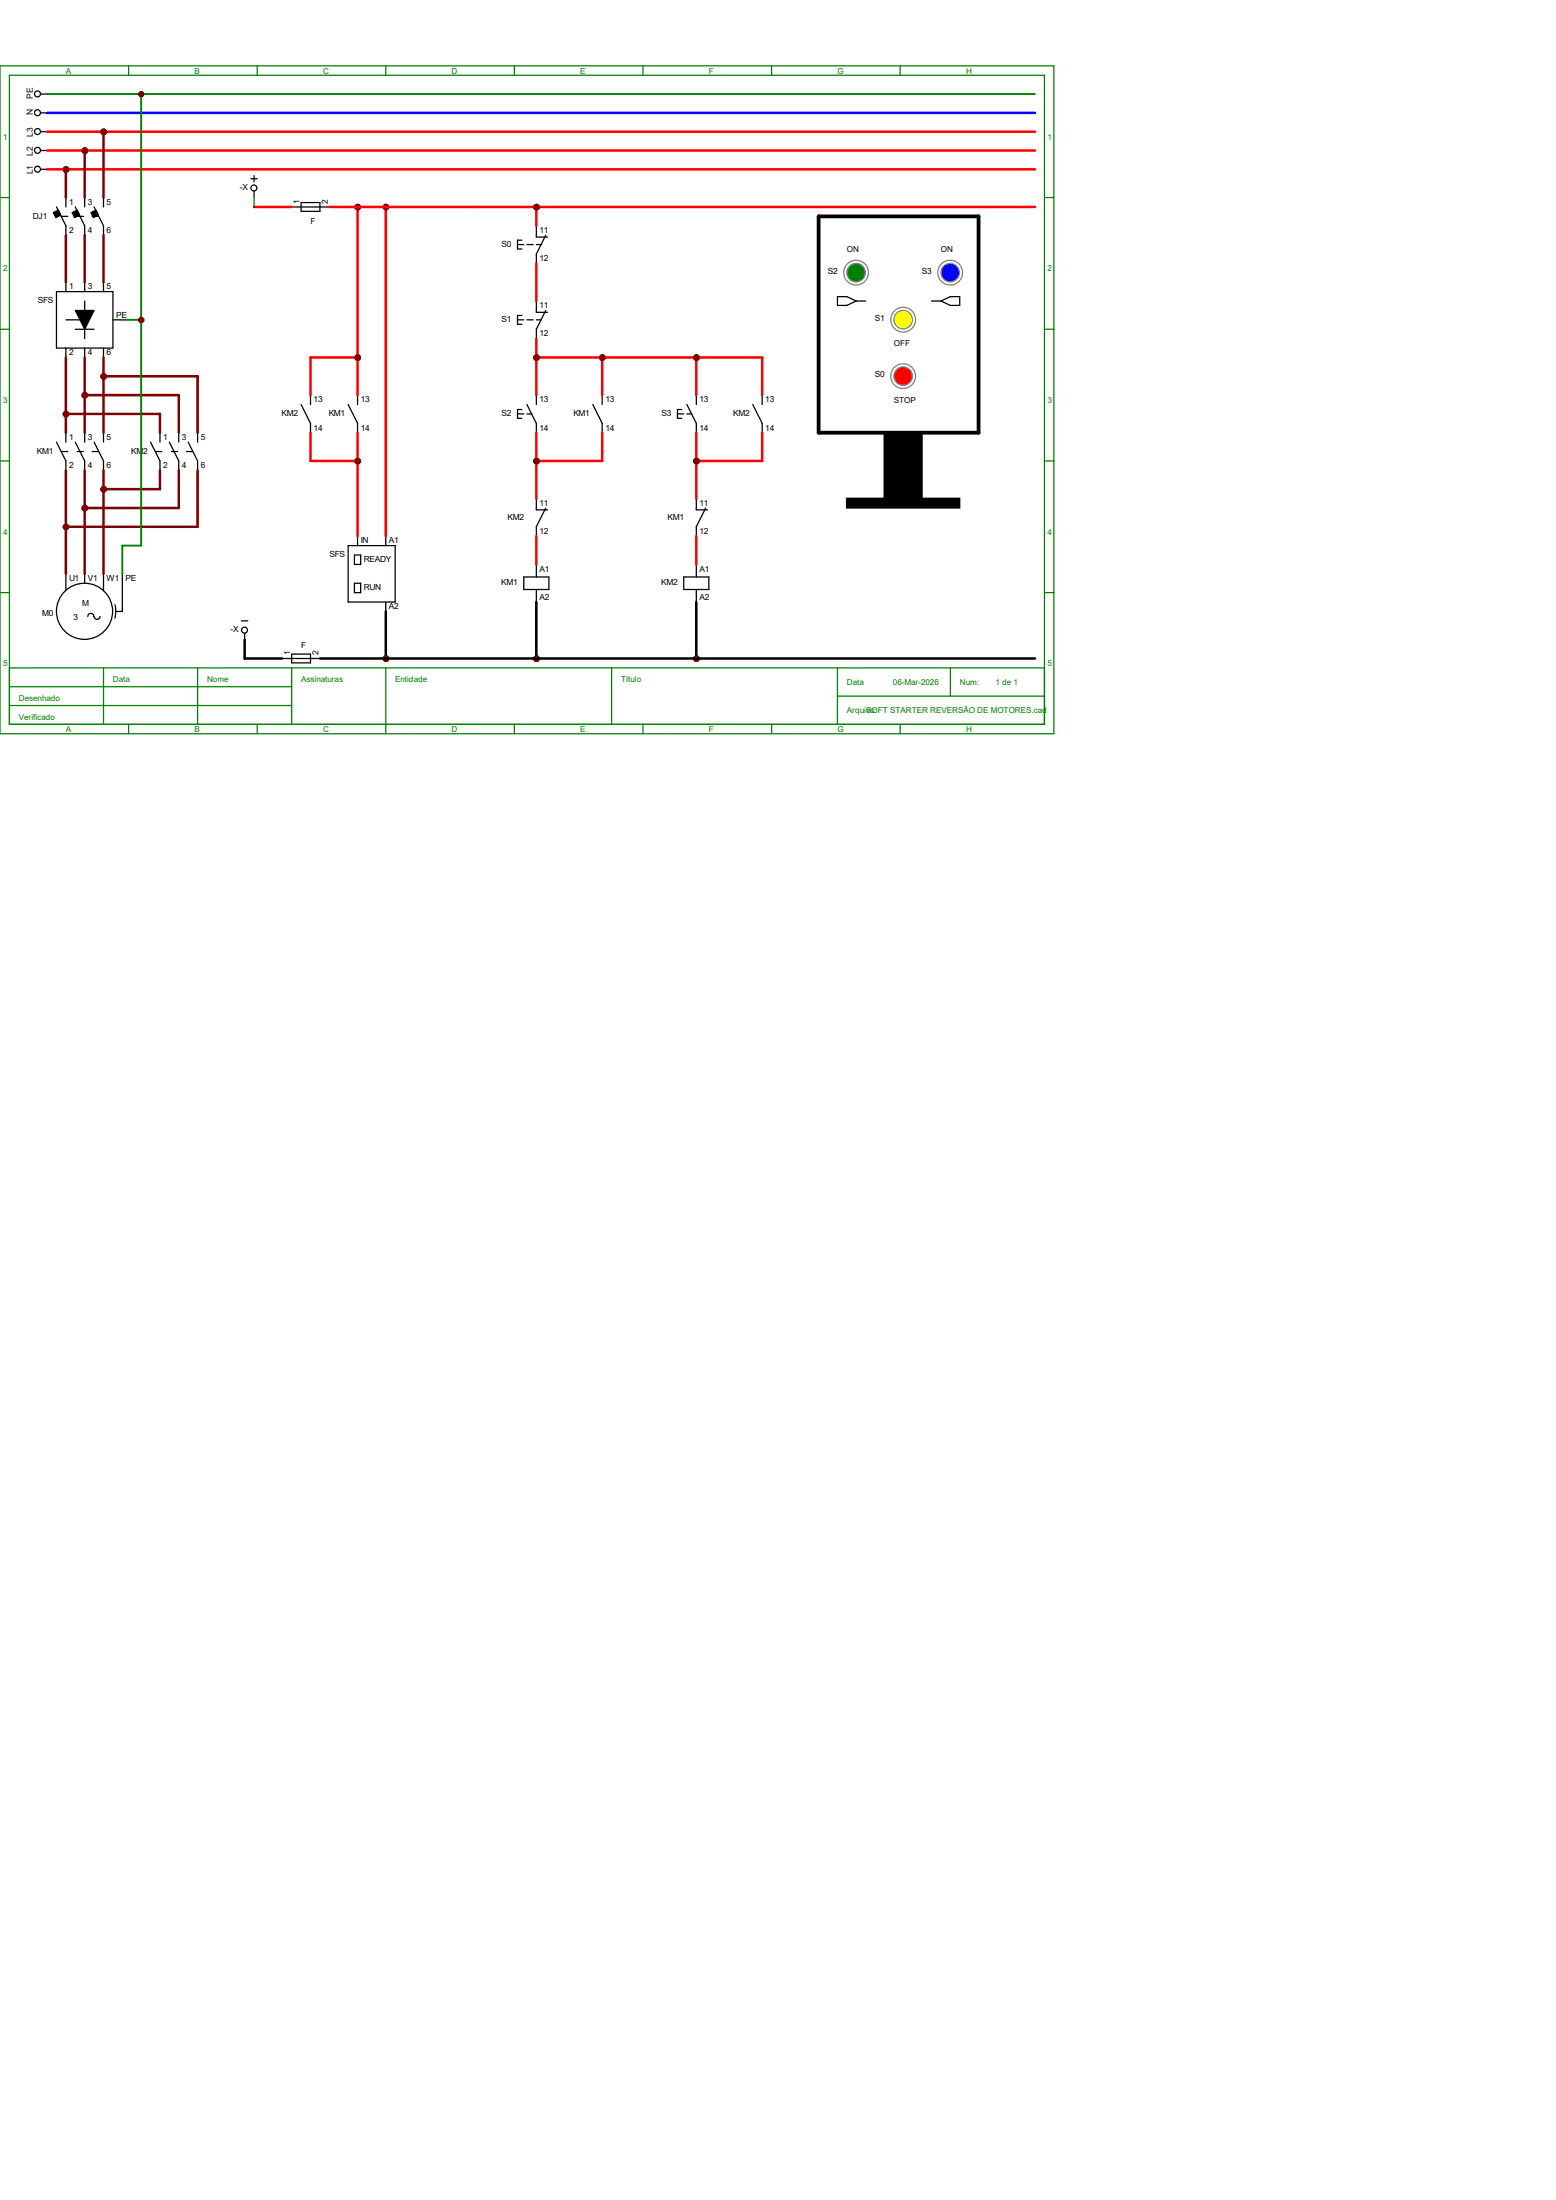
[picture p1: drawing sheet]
<svg xmlns="http://www.w3.org/2000/svg" width="210mm" height="297mm" viewBox="0 0 210 297" stroke-linecap="round" stroke-linejoin="round" font-family="sans-serif">
<g fill="none" stroke="#008000" stroke-width=".17">
<path d="M0 8.9h142.2v90.2h-142.2zM1.3 10.2h139.7v87.6h-139.7zM17.4 8.9v1.3M34.7 8.9v1.3M52.1 8.9v1.3M69.4 8.9v1.3M86.8 8.9v1.3M104.1 8.9v1.3M121.5 8.9v1.3M0 26.7h1.3M141 26.7h1.2M0 44.4h1.3"/>
<path d="M141 44.4h1.2M0 62.2h1.3M141 62.2h1.2M0 80h1.3M1.3 90.2h139.7M1.3 92.7h38.1M1.3 95.2h38.1M14 90.2v7.6M17.4 97.8v1.3M26.7 90.2v7.6M34.7 97.8v1.3M39.4 90.2v7.6"/>
<path d="M52.1 90.2v8.9M69.4 97.8v1.3M82.5 90.2v7.6M86.8 97.8v1.3M104.1 97.8v1.3M113 94h28M113 90.2v7.6M121.5 97.8v1.3M128.3 90.2v3.8M141 80h1.2"/>
</g>
<g fill="none" stroke="#000" stroke-width=".17">
<path d="M5.5 17.8h.8M5.5 15.2h.8M5.5 12.7h.8M5.5 22.9h.8M5.5 20.3h.8M7.6 27.9l1.3 2.6v1.2M7.6 39.4h7.6v7.6h-7.6zM8.3 29.2h.8M8.9 26.7v1.2M8.9 38.1v1.3M10.2 27.9l1.2 2.6v1.2M10.4 29.2h.9"/>
<path d="M11.4 26.7v1.2M11.4 38.1v1.3M12.4 29.2h.9M12.7 27.9l1.3 2.6v1.2M14 26.7v1.2M14 38.1v1.3M7.6 59.7l1.3 2.5v1.3M8.9 47v1.3M8.9 58.4v1.3M8.9 43.2h2.5M10.2 59.7l1.2 2.5v1.3M10.2 44.4h2.5"/>
<path d="M11.4 40.6v5.1M11.4 47v1.3M11.4 58.4v1.3M12.7 59.7l1.3 2.5v1.3M14 47v1.3M14 58.4v1.3M15.2 43.2h1.3M20.3 59.7l1.3 2.5v1.3M21.6 58.4v1.3M22.9 59.7l1.2 2.5v1.3M24.1 58.4v1.3M25.4 59.7l1.3 2.5v1.3"/>
<path d="M26.7 58.4v1.3M8.3 61h.8M8.9 77.5v2.3M10.4 61h.9M11.4 77.5v1.2M12.4 61h.9M14 77.5v2.3M16.5 77.5v5h-.8M21 61h.8M23.1 61h.9M25.1 61h.9M47 73.7h6.3v7.6h-6.3z"/>
<path d="M47.8 74.9h.9v1.3h-.9zM47.8 78.7h.9v1.3h-.9zM48.3 72.4v1.3M52.1 72.4v1.3M12.7 83.2a.4 .4 0 0 0-.4-.4 .4 .4 0 0 0-.4 .4M13.5 83.2a.4 .4 0 0 1-.4 .4 .4 .4 0 0 1-.4-.4M15.5 81.6l.1 .9-.1 1M52.1 81.3v1.2"/>
<circle cx="5.1" cy="17.8" r=".4"/>
<circle cx="5.1" cy="15.2" r=".4"/>
<circle cx="5.1" cy="12.7" r=".4"/>
<circle cx="5.1" cy="22.8" r=".4"/>
<circle cx="5.1" cy="20.3" r=".4"/>
<circle cx="11.4" cy="82.5" r="3.8"/>
</g>
<g fill="#000" stroke="#000" stroke-width=".17">
<path d="M10.2 41.9h2.5l-1.3 2.5z"/>
<path d="M7.2 28.7l.7-.3 .3 .6-.7 .4z" fill-rule="evenodd"/>
<path d="M9.7 28.7l.7-.3 .4 .6-.7 .4z" fill-rule="evenodd"/>
<path d="M12.3 28.7l.7-.3 .3 .6-.7 .4z" fill-rule="evenodd"/>
</g>
<g fill="#f00" stroke="#800000" stroke-width=".17">
<circle cx="8.9" cy="55.9" r=".28"/>
<circle cx="11.5" cy="53.4" r=".28"/>
<circle cx="14" cy="50.8" r=".28"/>
<circle cx="14" cy="66.1" r=".28"/>
<circle cx="11.5" cy="68.6" r=".28"/>
<circle cx="8.9" cy="71.1" r=".28"/>
<circle cx="19.1" cy="12.7" r=".28"/>
<circle cx="19.1" cy="43.2" r=".28"/>
<circle cx="8.9" cy="22.9" r=".28"/>
<circle cx="11.5" cy="20.3" r=".28"/>
<circle cx="14" cy="17.8" r=".28"/>
</g>
<g fill="none" stroke="#000" stroke-width=".17">
<path d="M33.9 24.1h.8M34.3 23.7v.9M34.3 25.8v.9M70.7 77.9h3.4v1.7h-3.4zM72.4 76.2v1.7M72.4 79.6v1.7M92.3 77.9h3.4v1.7h-3.4zM94 76.2v1.7M94 79.6v1.7M32.6 83.8h.8M33 85.5v.9"/>
<circle cx="34.3" cy="25.4" r=".4"/>
<circle cx="33" cy="85.1" r=".4"/>
</g>
<g fill="#f00" stroke="#800000" stroke-width=".17">
<circle cx="52.1" cy="88.9" r=".28"/>
<circle cx="72.4" cy="88.9" r=".28"/>
<circle cx="94" cy="88.9" r=".28"/>
</g>
<g fill="none" stroke="#000" stroke-width=".17">
<path d="M69.8 33h.9M70.4 32.4h-.6v1.2h.6M71.1 33h.9M72.4 30.5v1.5h1.5M72.4 33h.7M73.7 31.7l-1.3 2.6v1.3M69.8 43.2h.9M69.8 55.9h.9M70.4 42.6h-.6v1.2h.6M70.4 55.3h-.6v1.2h.6M71.1 54.6l1.3 2.5v1.3M71.1 43.2h.9"/>
<path d="M71.1 55.9h.7M72.4 40.6v1.6h1.5M72.4 53.3v1.3M72.4 43.2h.7M73.7 41.9l-1.3 2.5v1.3M80 54.6l1.3 2.5v1.3M81.3 53.3v1.3M91.4 55.9h.9M92 55.3h-.6v1.2h.6M92.7 55.9h.7M92.7 54.6l1.3 2.5v1.3M94 53.3v1.3"/>
<path d="M101.6 54.6l1.3 2.5v1.3M102.9 53.3v1.3M72.4 67.3v1.5h1.5M73.7 68.6l-1.3 2.5v1.3M94 67.3v1.5h1.5M95.2 68.6l-1.2 2.5v1.3"/>
</g>
<g fill="#f00" stroke="#800000" stroke-width=".17">
<circle cx="72.4" cy="48.3" r=".28"/>
<circle cx="94" cy="48.3" r=".28"/>
<circle cx="81.3" cy="48.3" r=".28"/>
<circle cx="72.4" cy="62.3" r=".28"/>
<circle cx="94" cy="62.3" r=".28"/>
</g>
<path d="M40.6 54.6l1.3 2.5v1.3M41.9 53.3v1.3M47 54.6l1.3 2.5v1.3M48.3 53.3v1.3" fill="none" stroke="#000" stroke-width=".17"/>
<g fill="#f00" stroke="#800000" stroke-width=".17">
<circle cx="48.3" cy="62.3" r=".28"/>
<circle cx="48.3" cy="48.3" r=".28"/>
<circle cx="48.3" cy="28" r=".28"/>
<circle cx="52.1" cy="28" r=".28"/>
<circle cx="72.4" cy="28" r=".28"/>
</g>
<path d="M39.4 27.9h5M40.6 27.3h2.6v1.2h-2.6zM38.1 88.9h5.1M39.4 88.3h2.5v1.2h-2.5z" fill="none" stroke="#000" stroke-width=".17"/>
<circle cx="115.5" cy="36.8" r="1.67" fill="none" stroke="#808080" stroke-width=".17"/>
<circle cx="115.5" cy="36.8" r="1.25" fill="#008000" stroke="#808080" stroke-width=".17"/>
<circle cx="128.2" cy="36.8" r="1.67" fill="none" stroke="#808080" stroke-width=".17"/>
<circle cx="128.2" cy="36.8" r="1.25" fill="#00f" stroke="#808080" stroke-width=".17"/>
<circle cx="121.9" cy="50.8" r="1.67" fill="none" stroke="#808080" stroke-width=".17"/>
<circle cx="121.9" cy="50.8" r="1.25" fill="#f00" stroke="#808080" stroke-width=".17"/>
<circle cx="121.9" cy="43.2" r="1.67" fill="none" stroke="#808080" stroke-width=".17"/>
<circle cx="121.9" cy="43.2" r="1.25" fill="#ff0" stroke="#808080" stroke-width=".17"/>
<path d="M113 40h1.3l1.3 .6-1.3 .6h-1.3zM115.6 40.6h1.2M125.7 40.6h1.3M127 40.6l1.3-.6h1.2v1.2h-1.2z" fill="none" stroke="#000" stroke-width=".17"/>
<path d="M110.5 29.2h21.6v29.2h-21.6z" fill="none" stroke="#000" stroke-width=".51"/>
<g fill="#000" stroke="#000" stroke-width=".25">
<path d="M119.4 58.4h5v8.9h-5z" fill-rule="evenodd"/>
<path d="M114.3 67.3h15.2v1.2h-15.2z" fill-rule="evenodd"/>
</g>
<g fill="#f00" stroke="#800000" stroke-width=".34">
<circle cx="8.9" cy="55.9" r=".28"/>
<circle cx="11.5" cy="53.4" r=".28"/>
<circle cx="14" cy="50.8" r=".28"/>
<circle cx="14" cy="66.1" r=".28"/>
<circle cx="11.5" cy="68.6" r=".28"/>
<circle cx="8.9" cy="71.1" r=".28"/>
<circle cx="8.9" cy="22.9" r=".28"/>
<circle cx="11.5" cy="20.3" r=".28"/>
<circle cx="14" cy="17.8" r=".28"/>
<circle cx="52.1" cy="88.9" r=".28"/>
<circle cx="72.4" cy="88.9" r=".28"/>
<circle cx="94" cy="88.9" r=".28"/>
<circle cx="72.4" cy="48.3" r=".28"/>
<circle cx="94" cy="48.3" r=".28"/>
<circle cx="81.3" cy="48.3" r=".28"/>
<circle cx="72.4" cy="62.3" r=".28"/>
<circle cx="94" cy="62.3" r=".28"/>
<circle cx="48.3" cy="62.3" r=".28"/>
<circle cx="48.3" cy="48.3" r=".28"/>
<circle cx="48.3" cy="28" r=".28"/>
<circle cx="52.1" cy="28" r=".28"/>
<circle cx="72.4" cy="28" r=".28"/>
</g>
<g fill="#f00" stroke="#800000" stroke-width=".25">
<circle cx="19.1" cy="12.7" r=".28"/>
<circle cx="19.1" cy="43.2" r=".28"/>
</g>
<g fill="none" stroke="#f00" stroke-width=".34">
<path d="M6.3 17.8h133.4M6.3 22.9h133.4M6.3 20.3h133.4M34.3 27.9h5.1M44.4 27.9h95.3M48.3 27.9v25.4M52.1 27.9v44.5M72.4 27.9v2.6M72.4 35.6v5M41.9 58.4v3.8h6.4M48.3 48.3h-6.4v5M48.3 58.4v14"/>
<path d="M72.4 45.7v7.6M72.4 58.4v8.9M72.4 48.3h30.5v5M81.3 48.3v5M81.3 58.4v3.8h-8.9M94 48.3v5M94 58.4v8.9M102.9 58.4v3.8h-8.9M72.4 72.4v3.8M94 72.4v3.8"/>
</g>
<path d="M6.3 15.2h133.4" fill="none" stroke="#00f" stroke-width=".34"/>
<path d="M6.3 12.7h133.4M19 12.7v61h-2.5v3.8M16.5 43.2h2.5" fill="none" stroke="#008000" stroke-width=".25"/>
<g fill="none" stroke="#800000" stroke-width=".34">
<path d="M14 17.8v8.9M8.9 22.9v3.8M8.9 31.7v6.4M11.4 20.3v6.4M11.4 31.7v6.4M14 31.7v6.4M8.9 48.3v10.1M8.9 55.9h12.7v2.5M11.4 48.3v10.1M11.4 53.3h12.7v5.1M14 48.3v10.1M14 50.8h12.7v7.6"/>
<path d="M8.9 63.5v14M11.4 63.5v14M14 63.5v14M21.6 63.5v2.5h-7.6M24.1 63.5v5.1h-12.7M26.7 63.5v7.6h-17.8"/>
</g>
<g fill="#800000" stroke="#800000" stroke-width=".34">
<circle cx="8.9" cy="55.9" r=".28"/>
<circle cx="11.5" cy="53.4" r=".28"/>
<circle cx="14" cy="50.8" r=".28"/>
<circle cx="14" cy="66.1" r=".28"/>
<circle cx="11.5" cy="68.6" r=".28"/>
<circle cx="8.9" cy="71.1" r=".28"/>
<circle cx="8.9" cy="22.9" r=".28"/>
<circle cx="11.5" cy="20.3" r=".28"/>
<circle cx="14" cy="17.8" r=".28"/>
<circle cx="52.1" cy="88.9" r=".28"/>
<circle cx="72.4" cy="88.9" r=".28"/>
<circle cx="94" cy="88.9" r=".28"/>
<circle cx="72.4" cy="48.3" r=".28"/>
<circle cx="94" cy="48.3" r=".28"/>
<circle cx="81.3" cy="48.3" r=".28"/>
<circle cx="72.4" cy="62.3" r=".28"/>
<circle cx="94" cy="62.3" r=".28"/>
<circle cx="48.3" cy="62.3" r=".28"/>
<circle cx="48.3" cy="48.3" r=".28"/>
<circle cx="48.3" cy="28" r=".28"/>
<circle cx="52.1" cy="28" r=".28"/>
<circle cx="72.4" cy="28" r=".28"/>
</g>
<g fill="#800000" stroke="#800000" stroke-width=".25">
<circle cx="19.1" cy="12.7" r=".28"/>
<circle cx="19.1" cy="43.2" r=".28"/>
</g>
<path d="M33 86.4v2.5h5.1M43.2 88.9h96.5M52.1 82.5v6.4M72.4 81.3v7.6M94 81.3v7.6" fill="none" stroke="#000" stroke-width=".34"/>
<path d="M34.3 26.7v1.2" fill="none" stroke="#008000" stroke-width=".17"/>
<g font-size="1.1" fill="#008000">
<text x="8.9" y="9.9">A</text>
<text x="26.2" y="9.9">B</text>
<text x="43.6" y="9.9">C</text>
<text x="61" y="9.9">D</text>
<text x="78.3" y="9.9">E</text>
<text x="95.7" y="9.9">F</text>
<text x="113" y="9.9">G</text>
<text x="130.4" y="9.9">H</text>
<text x=".4" y="18.8">1</text>
<text x="141.4" y="18.8">1</text>
<text x=".4" y="36.6">2</text>
<text x="141.4" y="36.6">2</text>
<text x=".4" y="54.4">3</text>
<text x="141.4" y="54.4">3</text>
<text x=".4" y="72.2">4</text>
<text x="141.4" y="72.2">4</text>
<text x=".4" y="90">5</text>
<text x="141.4" y="90">5</text>
<text x="2.5" y="94.6">Desenhado</text>
<text x="15.2" y="92.1">Data</text>
<text x="27.9" y="92.1">Nome</text>
<text x="40.6" y="92.1">Assinaturas</text>
<text x="53.3" y="92.1">Entidade</text>
<text x="83.8" y="92.1">Título</text>
<text x="114.3" y="92.5">Data</text>
<text x="120.5" y="92.5">06-Mar-2026</text>
<text x="129.5" y="92.5">Num:</text>
<text x="134.4" y="92.5">1 de 1</text>
<text x="2.5" y="97.2">Verificado</text>
<text x="8.9" y="98.8">A</text>
<text x="26.2" y="98.8">B</text>
<text x="43.6" y="98.8">C</text>
<text x="61" y="98.8">D</text>
<text x="78.3" y="98.8">E</text>
<text x="95.7" y="98.8">F</text>
<text x="113" y="98.8">G</text>
<text x="114.3" y="96.3">Arquivo:</text>
<text x="116.9" y="96.3">SOFT STARTER REVERSÃO DE MOTORES.cad</text>
<text x="130.4" y="98.8">H</text>
</g>
<g font-size="1.1">
<text x="4.4" y="15.6" transform="rotate(-90 4.4 15.6)">N</text>
<text x="4.4" y="13.4" transform="rotate(-90 4.4 13.4)">PE</text>
<text x="4.4" y="23.5" transform="rotate(-90 4.4 23.5)">L1</text>
<text x="4.4" y="21" transform="rotate(-90 4.4 21)">L2</text>
<text x="4.4" y="18.5" transform="rotate(-90 4.4 18.5)">L3</text>
<text x="4.4" y="29.5">DJ1</text>
<text x="9.3" y="27.6">1</text>
<text x="11.8" y="27.6">3</text>
<text x="14.4" y="27.6">5</text>
<text x="32.4" y="25.7">-X</text>
<text x="40.4" y="27.5" transform="rotate(-90 40.4 27.5)">1</text>
<text x="44.2" y="27.5" transform="rotate(-90 44.2 27.5)">2</text>
<text x="9.3" y="31.5">2</text>
<text x="11.8" y="31.5">4</text>
<text x="14.4" y="31.5">6</text>
<text x="41.9" y="30.3">F</text>
<text x="67.7" y="33.3">S0</text>
<text x="72.8" y="31.5">11</text>
<text x="72.8" y="35.3">12</text>
<text x="114.3" y="34.1">ON</text>
<text x="127" y="34.1">ON</text>
<text x="5.1" y="40.9">SFS</text>
<text x="9.3" y="39.1">1</text>
<text x="11.8" y="39.1">3</text>
<text x="14.4" y="39.1">5</text>
<text x="72.8" y="41.6">11</text>
<text x="111.7" y="37">S2</text>
<text x="124.4" y="37">S3</text>
<text x="9.3" y="48">2</text>
<text x="11.8" y="48">4</text>
<text x="14.4" y="48">6</text>
<text x="15.7" y="42.9">PE</text>
<text x="67.7" y="43.5">S1</text>
<text x="72.8" y="45.4">12</text>
<text x="118.1" y="43.3">S1</text>
<text x="120.6" y="46.8">OFF</text>
<text x="118.1" y="50.9">S0</text>
<text x="9.3" y="59.4">1</text>
<text x="11.8" y="59.4">3</text>
<text x="14.4" y="59.4">5</text>
<text x="22" y="59.4">1</text>
<text x="24.5" y="59.4">3</text>
<text x="27.1" y="59.4">5</text>
<text x="38" y="56.2">KM2</text>
<text x="42.3" y="54.3">13</text>
<text x="42.3" y="58.1">14</text>
<text x="44.4" y="56.2">KM1</text>
<text x="48.7" y="54.3">13</text>
<text x="48.7" y="58.1">14</text>
<text x="67.7" y="56.2">S2</text>
<text x="72.8" y="54.3">13</text>
<text x="72.8" y="58.1">14</text>
<text x="77.4" y="56.2">KM1</text>
<text x="81.7" y="54.3">13</text>
<text x="81.7" y="58.1">14</text>
<text x="89.3" y="56.2">S3</text>
<text x="94.4" y="54.3">13</text>
<text x="94.4" y="58.1">14</text>
<text x="99" y="56.2">KM2</text>
<text x="103.3" y="54.3">13</text>
<text x="103.3" y="58.1">14</text>
<text x="120.6" y="54.4">STOP</text>
<text x="5" y="61.3">KM1</text>
<text x="9.3" y="63.2">2</text>
<text x="11.8" y="63.2">4</text>
<text x="14.4" y="63.2">6</text>
<text x="17.7" y="61.3">KM2</text>
<text x="22" y="63.2">2</text>
<text x="24.5" y="63.2">4</text>
<text x="27.1" y="63.2">6</text>
<text x="68.5" y="70.1">KM2</text>
<text x="72.8" y="68.3">11</text>
<text x="90.1" y="70.1">KM1</text>
<text x="94.4" y="68.3">11</text>
<text x="44.5" y="75.2">SFS</text>
<text x="48.7" y="73.4">IN</text>
<text x="49.1" y="75.9">READY</text>
<text x="52.5" y="73.4">A1</text>
<text x="72.8" y="77.2">A1</text>
<text x="72.8" y="72.1">12</text>
<text x="94.4" y="77.2">A1</text>
<text x="94.4" y="72.1">12</text>
<text x="5.7" y="83.1">M0</text>
<text x="9.3" y="78.4">U1</text>
<text x="9.9" y="83.7">3</text>
<text x="11.1" y="81.8">M</text>
<text x="11.8" y="78.4">V1</text>
<text x="14.4" y="78.4">W1</text>
<text x="16.9" y="78.4">PE</text>
<text x="49.1" y="79.7">RUN</text>
<text x="52.5" y="82.3">A2</text>
<text x="67.6" y="79">KM1</text>
<text x="72.8" y="81">A2</text>
<text x="89.2" y="79">KM2</text>
<text x="94.4" y="81">A2</text>
<text x="31.1" y="85.4">-X</text>
<text x="39.2" y="88.5" transform="rotate(-90 39.2 88.5)">1</text>
<text x="40.6" y="87.4">F</text>
<text x="43" y="88.5" transform="rotate(-90 43 88.5)">2</text>
</g>
</svg>
